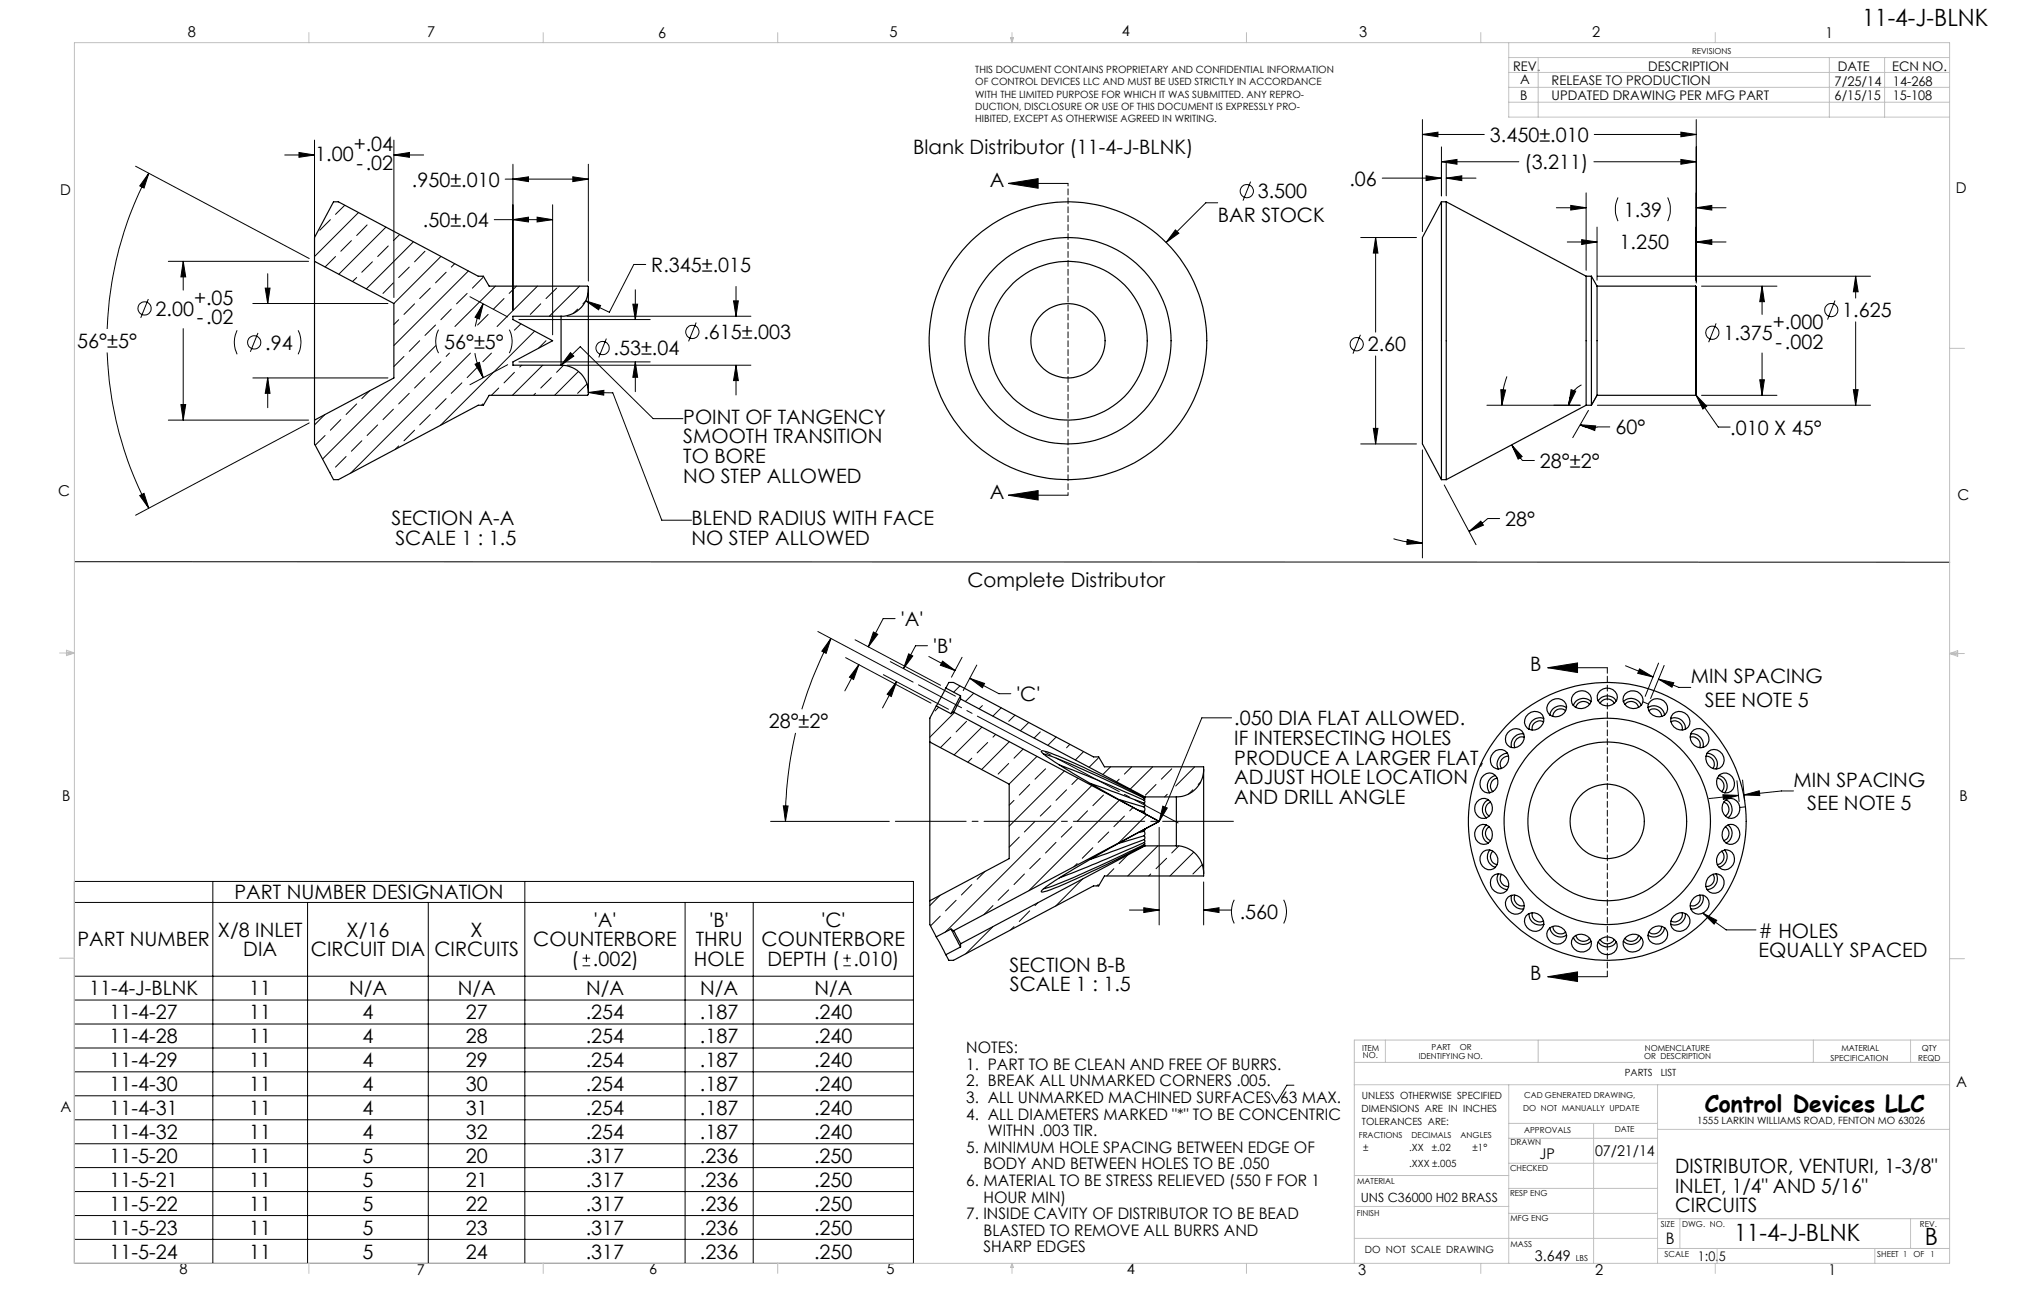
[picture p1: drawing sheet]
<svg xmlns="http://www.w3.org/2000/svg" width="432mm" height="279mm" viewBox="0 0 432 279" stroke-linecap="round" stroke-linejoin="round" font-family="sans-serif">
<g fill="none" stroke="#000" stroke-width=".21">
<path d="M28.9 35.5l37.1 19.6M31.8 36.9l-1.1 3.2-.9-.4zM31.8 36.9a75.8 75.8 0 0 0-8.9 33.3M60.7 33.1h6.4M63.8 32.5l3.3 .6-3.3 .4zM67.1 29.9v24.6M84 33.1l3.3-.6v1zM84 29.9v33.6M84 33.1h6.4M107.8 38.2h17.7M109.4 38.2l3.3-.5v1zM109.4 35v31.2"/>
<path d="M122.2 37.7l3.3 .5-3.3 .5zM125.5 35v24.9M215.1 39.1l6.4-1v2zM215.1 39.1h12.7M266.8 38.7l-1.6 4.1M294.9 38h12.6M303.5 28.7l3.3-.5v1zM303.5 25.5v23.9M303.5 28.7h13.2M304.2 37.5l3.3 .5-3.3 .5zM307.5 34.5l3.3-.5v1zM307.5 31.3v10.5"/>
<path d="M307.5 34.5h16.5M308.5 38l3.4-.5v1zM308.5 34.8v7M308.5 38h6.4M340 34.5h21.9M340.1 28.7h21.8M358.6 28.2l3.3 .5-3.3 .5zM358.6 34l3.3 .5-3.3 .5zM361.9 25.5v34.9M35.9 55.7h29.9M39.1 55.7l.5 3.4h-1zM39.1 55.7v6.2"/>
<path d="M57.1 58.4v6.3M70.5 46.8l-2.3 2.3M71.6 54.7l-2.2 2.2M73.6 43.8l-2 1.9M75 51.3l-2.3 2.3M76.1 59.2l-.9 .8M76.5 45.3l-9.4 9.4M78.3 48l-2.2 2.2M79.4 55.8l-2.2 2.3M82.3 48.4l-10 10.1M82.8 52.5l-2.2 2.2M85.3 50l-1.4 1.3"/>
<path d="M87.3 57l-2.2 2.2M88.2 51.6l-10.1 10M90.7 53.6l-2.3 2.2M94.1 54.7l-10.1 10M95.2 58.1l-2.3 2.2M97 56.2l-.7 .8M99.9 57.8l-15.9 15.9M103 59.2l-2.2 2.3M105.4 46.8h12.5M109.4 46.8l3.3-.5v1zM114.6 46.3l3.3 .5-3.3 .5zM117.9 43.7v27.7"/>
<path d="M137.8 56.4h-2.6l-5.2 10.2-5-2.4M250.8 49l.7 .7-2.7 2zM259.8 43.3h-2.6l-8.4 8.4M290.3 50.7h11.9M293.5 50.7l.5 3.3h-1zM293.5 50.7v20.1M332 44.3h6.4M334.4 51.6h6.3M335.1 43.8l3.3 .5-3.3 .5zM337.4 51.1l3.3 .5-3.3 .5zM338.4 41.1v16.5M340.7 48.4v11.4"/>
<path d="M340.8 58.9h58.3M345.2 42.1a5.9 5.9 0 0 0 0 5.1M355.8 42.1a5.9 5.9 0 0 1 0 5.1M361.9 44.3l3.3-.5v1zM361.9 51.6l3.3-.5v1zM361.9 44.3h6.3M361.9 51.6h6.3M395.9 58.9l.5 3.3h-1zM395.9 58.9v4.7M22.9 75.2a75.8 75.8 0 0 0 8.9 33.2M31.6 63.8l-1.6 4M39.1 70.1v19.5"/>
<path d="M50.6 70.4a5.7 5.7 0 0 0 0 5.2M53.9 64.7h28.9M55 71l-1.6 4M56.6 61.5h1l-.5 3.2zM63.6 70.4a5.7 5.7 0 0 1 0 5.2M83.9 60.3l-2.2 2.3M85.1 68.2l-1.1 1M86.2 76l-2.2 2.2M88.4 64.8l-2.2 2.3M89.5 72.7l-2.2 2.2M91.8 61.5l-2.3 2.2M92.9 69.3l-2.2 2.2"/>
<path d="M93 73.7l-24.2 24.2M93.6 70.3a5.5 5.5 0 0 0 0 5M94.1 77.2l-2.3 2.2M95.9 75.3l-.7 .7M96.3 65.9l-2.2 2.3M99.7 62.6l-2.3 2.2M100.3 63.3l8 4.3M100.4 75.3l-25.6 25.6M101.3 75.3a16.2 16.2 0 0 0 1.8 5.2M101.4 77.7l.9-.4 .8 3.2zM101.9 78.3l-2.2 2.2M103.1 64.8l-.8 3.3-.9-.4z"/>
<path d="M103.1 64.8a17.9 17.9 0 0 0-1.7 4.8M104.1 67.1l-2.2 2.2M104.8 75.3l-1.8 1.9M105.7 61l-8.7 8.6M107.5 63.7l-2.2 2.2M108.3 77.8l-8 4.3M108.7 70.3a5.5 5.5 0 0 1 0 5M109.7 79.4l-2.2 2.3M110.2 61l-1.6 1.6M110.7 68.2h28M110.7 77.2h28M111.1 69.1l-1.4 1.3"/>
<path d="M111.3 77.9l-.4 .4M114.1 70.6l-20.2 20.1M114.7 61l-8.7 8.6M115.4 64.8l-2.3 2.3M115.8 77.9l-6.5 6.4M116.5 72.7l-1.6 1.6M118.7 61.5l-2.2 2.2M119.7 77.9l4.1-4 15.5 15.4h6.4M120.2 77.9l-1.5 1.5M121 67.5h39.2M121 77.9h39.2M121.7 75.2l.7 .8-2.7 1.9z"/>
<path d="M123.2 65.9l-.9 1M123.4 79.2l-5.1 5.1M123.6 61l-6.4 6.5M124.9 64.3l-.5 .5M125 64.2l3.1 1-.4 .9zM129.4 72.2l-1.7 4M135 64.9h1l-.5 3.3zM135.5 77.2l.5 3.3h-1zM135.5 61.8v6.4M135.5 77.2v6.3M148.5 68.8l-1.6 4M156.5 64.2h1l-.5 3.3z"/>
<path d="M157 77.9l.5 3.3h-1zM157 61.1v6.4M157 77.9v6.3M290.2 71.4l-1.6 4M293.5 75.9v18.8M363 61h16.1M366.1 69l-1.6 4M375.9 61l.5 3.3h-1zM375.9 61v6.1M375.9 75.3v9M391.5 64.1l-1.6 4.1M395.9 68.7v17.7"/>
<path d="M35.9 89.6h29.9M38.6 86.3h1l-.5 3.3zM53.9 80.6h28.9M57.1 80.6l.5 3.3h-1zM57.1 80.6v6.4M66 90.2l-37.1 19.7M69.3 88.4l-2.2 2.2M69.4 92.9l-2.2 2.1M72.7 89.5l-2.2 2.3M73.8 97.4l-2.2 2.2M76.1 86.1l-2.3 2.3M77.2 94l-2.2 2.2"/>
<path d="M78.9 83.3l-1.7 1.7M80.6 90.6l-2.3 2.3M83.9 87.3l-2.2 2.2M85.1 95.1l-.8 .7M87.3 83.9l-2.2 2.2M88.4 91.8l-2.2 2.2M90.7 80.5l-2.3 2.3M91.8 88.4l-2.3 2.2M95.2 85l-2.3 2.3M98.5 81.7l-2.2 2.2M103 86.1l-.3 .3M106.4 82.8l-1.6 1.5"/>
<path d="M114.2 83.9l-.4 .4M117.6 80.5l-2.2 2.3M125.2 81.9l-2 2M125.5 83.7l3.3-.4v1zM125.5 83.7l5.2 .1 10.5 27.1h6.3M290.3 94.7h11.9M293 91.4h1l-.5 3.3zM303.5 96v23M317.2 86.4h19.9M320.2 83.1l1 .1-.8 3.2zM321.5 80.3a18.4 18.4 0 0 0-1.1 6.1M322.5 94.9l2.2 2.5-.8 .5z"/>
<path d="M322.5 94.9l1.4 2.1 .9 1.2h2.5M335.2 83.1l1 .3-1.5 3zM337.1 90.6l3.3 .2-.2 1zM337.1 90.6a4.6 4.6 0 0 0 3.8 .5h2.5M337.4 82.1a4.8 4.8 0 0 0-2.7 4.3M338.9 87.5l-3.4 5.8M340.7 84.3l-1.2 2.1M340.8 86.4h58.3M361.8 84.2l2.3 2.4-.8 .6zM361.8 84.2l4.8 6.9h2.5M363 84.3h16.1M375.4 81h1l-.5 3.3z"/>
<path d="M395.4 83.1h1l-.5 3.3zM15.9 119.8l400.1 .1M29.8 105.7l.9-.5 1.1 3.2zM70.5 100.8h-.1M215.1 105.6l6.4-1v2zM215.1 105.6h12.7M297.3 114.9a21.1 21.1 0 0 0 6.2 .9M300.2 115.1l3.3 .7-3.4 .3zM308.1 103.4l6.8 12.8M313.4 113.3l2.5-2.1 .6 .8zM319.9 110.6h-2.5l-1.9 1.5-2.1 1.2M174.5 134.7l20.3 10.8"/>
<path d="M177.3 136.2l-1.1 3.1-.9-.4zM177.3 136.2a84.9 84.9 0 0 0-6.2 15.1M182.4 136.5l18.3 9.7M186.3 134.8l1 .5-2.1 2.7zM191 131.9h-2.6l-3.2 6.1M193.9 139.5l.8 .4-1.9 2.7zM197.9 137.7h-2.6l-2.5 4.9M169.7 156.3a82.4 82.4 0 0 0-2.1 18.9M180.4 140.3l18.2 9.7M183.2 141.7l-1.1 3.2-.9-.5zM183.2 141.7l-3 5.7M188.5 143.9l13.9 7.4"/>
<path d="M189.9 141.1l13.9 7.4M191.3 145.4l-1.2 3.2-.8-.5zM191.3 145.4l-3 5.6M198.2 140l5.6 3M200.3 150.8l-.8 .8M201.1 141l2.7 2-3.2-1.1zM202.8 157.2l-2.2 2.3M203.6 152l-5.2 5.2M204.8 146.3l-1.4 1.3M205.2 140.2l-2.2 4.2M206.2 153.8l-2.2 2.3M206.9 144.7l3.1 1.1-.4 .9z"/>
<path d="M206.9 144.7l6.2 3.3h2.6M207.8 147.8l-1.8 1.8M208.4 141.9l-2.9 5.4M209.5 155.1l-5.9 5.9M209.6 150.5l-.7 .7M210.7 158.4l-2.2 2.2M212.4 156.6l-.6 .6M213.6 151l-1.8 1.8M215.3 158.2l-5.9 5.9M216.5 152.5l-1.3 1.3M218.3 159.8l-2 1.9M219.5 154.1l-1.8 1.8"/>
<path d="M221.9 156.1l-1.3 1.3M225.3 157.2l-1.7 1.8M228.2 158.8l-.7 .7M262.7 153.1h-6.3l-9.1 22.1M330.2 142.4l6.3-1v2zM330.2 142.4h12.7M346.8 142l5.9 2.4M349.8 142.7l2.9 1.7-3.3-.8zM350.5 149.7l1.2 .5M353.8 141.4l-2.8 7.1M353.8 144.9l4.4 1.7h2.5M353.8 144.9l3.3 .7-.4 1z"/>
<path d="M355 141.9l-2.9 7.1M164.4 175.2h25.3M167.1 171.9h1l-.5 3.3zM207.3 161.7l-.8 .9M215.2 162.8l-2.3 2.3M216.3 170.7l-1 1M217.5 178.5l-2.2 2.2M219.7 167.3l-2.2 2.3M220.8 175.2l-2.3 2.2M221.2 161.3l-5.9 6M223.1 164l-2.3 2.2M224.2 171.8l-2.3 2.3"/>
<path d="M225.3 179.7l-2.2 2.2M227.1 164.4l-11.8 11.8M227.5 168.5l-2.2 2.2M228.7 176.3l-2.3 2.2M230 166l-1.3 1.3M231.2 160.3l-1.8 1.8M232 172.9l-2.2 2.3M232.9 167.5l-31.2 31.3M234.3 161.7l-2 2M235.4 169.6l-2.2 2.2M236.5 177.4l-2.2 2.3M236.9 163.5l-1.6 1.7"/>
<path d="M238.8 166.2l-.6 .6M238.8 170.7l-19.3 19.3M239.9 174.1l-2.3 2.2M241.4 163.5l-1.5 1.6M241.7 172.2l-.7 .7M244.7 173.8l-6 6M245.9 163.5l-4.8 4.8M246.6 167.3l-2.2 2.3M247.3 176.5v20.8M248.1 171.9l.9 .4-1.7 2.9zM249 169.4l-.5 .6M250 164l-2.2 2.2"/>
<path d="M254.5 168.5l-.9 .9M254.9 163.5l-4.1 4.1M256.2 166.8l-.6 .5M367.6 169.5l3.3 .2-3.2 .8zM370.6 166.5l.4 4.5M370.9 169.7l-6.3 .6M371.8 166.4l.4 4.4M372.1 169.5l3.2-.8 .1 1zM372.4 172.1l-1.2 .1M382.6 168.7h-2.5l-8 .8M15.9 188h179v81.5h-179zM15.9 192.5h179"/>
<path d="M45.4 188v81.5M65.6 192.5v77M91.4 192.5v77M112 188v81.5M146.2 192.5v77M160.7 192.5v77M200.6 191l-2.2 2.1M200.6 195.4l-2.1 2.1M204 192l-2.3 2.3M207.3 188.7l-2.2 2.2M210.1 185.8l-1.6 1.7M211.8 197.6l-5.8 5.8"/>
<path d="M211.8 193.1l-1.9 2M215.2 189.8l-2.3 2.2M216.3 197.6l-.7 .7M218.5 186.4l-2.2 2.3M219.7 194.3l-2.2 2.2M221.4 192.5l-.6 .6M221.9 183.1l-2.2 2.2M229.8 184.2l-.7 .7M231 187.4l-5.8 5.9M233.2 180.8l-2.3 2.3M234.3 188.7l-.3 .2M237.6 185.3l-1.5 1.5"/>
<path d="M240.6 182.4l-1.8 1.8M240.9 194.1h6.4M244 193.6l3.3 .5-3.3 .5zM245.5 186.4l-.4 .4M247 180.4l-6.4 6.4M248.9 183.1l-2.3 2.2M251.5 180.4l-1.5 1.5M254.7 181.8l-5.1 5M256.5 184.4l-2 2M256.8 194.1l3.3-.5v1zM256.8 188.1v9.2M256.8 194.1h5.9"/>
<path d="M263.3 191.9a5.6 5.6 0 0 0 0 5.1M273.9 191.9a5.6 5.6 0 0 1 0 5.1M363.3 194.8l5 3.5h6.3M363.3 194.8l3 1.5-.6 .8zM15.9 208.2h179M15.9 213.3h179M15.9 218.4h179M124.3 206h1.6M124.3 204.4h1.6M125.1 203.6v1.6M179.9 206h1.6M179.9 204.4h1.6"/>
<path d="M180.7 203.6v1.6M330.2 208.3l6.3-1v2zM330.2 208.3h12.7M15.9 223.5h179M15.9 228.6h179M15.9 233.7h179M15.9 238.8h179M276 231.5h-1.5l-2.2 3.8-1.1-1.9M15.9 243.9h179M15.9 249h179M15.9 254.1h179M15.9 259.3h179"/>
<path d="M15.9 264.3h179"/>
<circle cx="266" cy="40.8" r="1.41"/>
<circle cx="30.8" cy="65.8" r="1.41"/>
<circle cx="54.2" cy="73" r="1.4"/>
<circle cx="128.6" cy="74.2" r="1.41"/>
<circle cx="147.7" cy="70.8" r="1.42"/>
<circle cx="289.4" cy="73.4" r="1.42"/>
<circle cx="365.3" cy="71" r="1.41"/>
<circle cx="390.7" cy="66.1" r="1.42"/>
</g>
<path d="M227.9 39.1v66.5" fill="none" stroke="#000" stroke-width=".21" stroke-dasharray="1.3 .6" stroke-dashoffset=".7"/>
<path d="M342.9 142.4v65.9" fill="none" stroke="#000" stroke-width=".21" stroke-dasharray="1.3 .6" stroke-dashoffset=".1"/>
<path d="M195.9 146.1l55.4 29.4" fill="none" stroke="#000" stroke-width=".21" stroke-dasharray="15.2 1.3 1.3 1.3" stroke-dashoffset="4.8"/>
<path d="M191 175.2h72.1" fill="none" stroke="#000" stroke-width=".21" stroke-dasharray="15.2 1.3 1.3 1.3" stroke-dashoffset=".1"/>
<g fill="none" stroke="#c0c0c0" stroke-width=".21">
<path d="M15.9 9.1h400v260.4h-400zM65.9 6.9v2.2M115.9 6.9v2.2M165.9 6.9v2.2M215.6 8h.6l-.3 1.1zM215.7 8l.2 1.1M215.9 6.9v2.2M216 8l-.1 1.1M265.9 6.9v2.2M315.9 6.9v2.2M321.9 9.1v15.9h94M321.9 15.5h94"/>
<path d="M321.9 18.6h94M321.9 12.3h94M328.2 12.3v12.7M365.9 6.9v2.2M390.3 12.3v12.7M402.1 12.3v12.7M321.9 21.8h94M415.9 74.3h3.2M12.7 139.3h3.2M14.2 139.1l1.7 .2M14.2 138.7l1.7 .6-1.7 .5zM15.9 139.3l-1.7 .3"/>
<path d="M415.9 139.4h3.2M415.9 139.4l1.8-.6v1.2zM415.9 139.4l1.8 .3M417.7 139.2l-1.8 .2M12.7 204.4h3.2M415.9 204.5h3.2M288.9 231.4h127M288.9 226.6h127M295.6 221.8v4.8M321.9 231.4v38.1M321.9 239.6h31.7M328.2 221.8v4.8"/>
<path d="M340 239.6v29.9M353.6 231.4v38.1M386.9 221.8v4.8M407.6 221.8v4.8M415.9 221.8h-127v47.7M288.9 257.3h33M288.9 250.7h33M321.9 258.8h31.7M321.9 253.5h31.7M321.9 248.1h31.7M321.9 242.8h31.7M353.6 259.9h62.3"/>
<path d="M353.6 240.9h62.3M358.4 259.9v6.4M407.6 259.9v6.4M65.9 269.5v2.1M115.9 269.5v2.1M165.9 269.5v2.1M215.9 269.5v2.1M215.9 269.5l.3 .8h-.6zM265.9 269.5v2.1M288.9 264.1h64.7M315.9 269.5v2.1M353.6 266.3h62.3"/>
<path d="M365.9 269.5v2.1M366.3 266.3v3.2M400 266.3v3.2"/>
</g>
<g fill="#000">
<path d="M215.1 39.1l6.4-1v2zM215.1 105.6l6.4-1v2zM330.2 142.4l6.3-1v2zM330.2 208.3l6.3-1v2z"/>
<path d="M250.8 49l-2 2.7 2.7-2zM303.5 28.7l3.3-.5v1zM358.6 28.2l3.3 .5-3.3 .5zM308.5 38l3.4-.5v1zM304.2 37.5l3.3 .5-3.3 .5zM293.5 50.7l.5 3.3h-1zM293 91.4h1l-.5 3.3zM300.2 115.1l3.3 .7-3.4 .3zM313.4 113.3l2.5-2.1 .6 .8zM320.2 83.1l1 .1-.8 3.2zM322.5 94.9l2.2 2.5-.8 .5zM375.9 61l.5 3.3h-1zM375.4 81h1l-.5 3.3zM395.9 58.9l.5 3.3h-1zM395.4 83.1h1l-.5 3.3zM335.1 43.8l3.3 .5-3.3 .5zM361.9 44.3l3.3-.5v1zM361.9 51.6l3.3-.5v1zM337.4 51.1l3.3 .5-3.3 .5zM358.6 34l3.3 .5-3.3 .5zM307.5 34.5l3.3-.5v1zM361.8 84.2l2.3 2.4-.8 .6zM63.8 32.5l3.3 .6-3.3 .4zM84 33.1l3.3-.6v1zM31.8 36.9l-1.1 3.2-.9-.4zM29.8 105.7l.9-.5 1.1 3.2zM39.1 55.7l.5 3.4h-1zM38.6 86.3h1l-.5 3.3zM135 64.9h1l-.5 3.3zM135.5 77.2l.5 3.3h-1zM156.5 64.2h1l-.5 3.3zM157 77.9l.5 3.3h-1zM109.4 38.2l3.3-.5v1zM122.2 37.7l3.3 .5-3.3 .5zM103.1 64.8l-.8 3.3-.9-.4zM101.4 77.7l.9-.4 .8 3.2zM56.6 61.5h1l-.5 3.2zM57.1 80.6l.5 3.3h-1zM114.6 46.3l3.3 .5-3.3 .5zM109.4 46.8l3.3-.5v1zM177.3 136.2l-1.1 3.1-.9-.4zM167.1 171.9h1l-.5 3.3zM183.2 141.7l-1.1 3.2-.9-.5zM186.3 134.8l1 .5-2.1 2.7zM191.3 145.4l-1.2 3.2-.8-.5zM193.9 139.5l.8 .4-1.9 2.7zM206.9 144.7l3.1 1.1-.4 .9zM201.1 141l2.7 2-3.2-1.1zM256.8 194.1l3.3-.5v1zM244 193.6l3.3 .5-3.3 .5z"/>
<path d="M335.2 83.1l1 .3-1.5 3zM337.1 90.6l3.3 .2-.2 1zM349.8 142.7l2.9 1.7-3.3-.8zM353.8 144.9l3.3 .7-.4 1zM372.1 169.5l3.2-.8 .1 1zM367.6 169.5l3.3 .2-3.2 .8z"/>
<path d="M363.3 194.8l3 1.5-.6 .8zM121.7 75.2l.7 .8-2.7 1.9zM125.5 83.7l3.3-.4v1zM125 64.2l3.1 1-.4 .9zM248.1 171.9l.9 .4-1.7 2.9z"/>
</g>
<g fill="none" stroke="#000" stroke-width=".25">
<path d="M67.1 55.7v33.9M67.1 55.7v-5l4.1-7.7h1l29.8 15.9h1.1l1.3 2.1h20.9l.2 .2v.4M67.1 55.7l16.9 9v15.9l-16.9 9M307.5 43v59.3M307.5 43l-4 7.7v44l4 7.6M307.5 43h1M308.5 43v59.3M308.5 43l29.9 15.9M338.4 58.9v27.5M338.4 58.9h1.1M339.5 58.9v27.5M339.5 58.9l1.2 2.1"/>
<path d="M119.7 77.9a5.8 5.8 0 0 1 5.8 5.8M119.7 67.5v10.4M119.7 67.5h-10.3v.7l8.5 4.5-8.5 4.5v.7h10.3M125.5 61.6a5.8 5.8 0 0 1-5.8 5.9M125.5 61.6v22.1M340.7 61v23.3M340.7 61h21M361.7 61v23.3M361.7 61l.2 .2v22.9l-.2 .2M125.5 83.7v.4l-.2 .2h-20.9l-1.3 2.1h-1.1l-29.8 15.9h-1l-4.1-7.6v-5.1M338.4 86.4l-29.9 15.9M338.4 86.4h1.1"/>
<path d="M340.7 84.3l-1.2 2.1M340.7 84.3h21M307.5 102.3h1M198.4 158.3v33.8M198.4 158.3l16.9 9v15.8l-16.9 9M199.7 150.6l3.2 1.6M199.7 150.6l-1.3 2.6v5.1M201.8 146.8l-2.1 3.8M201.8 146.8l3.1 1.6M201.8 146.8l.6-1.2h1l29.9 15.8h1.1l1.2 2.1h21.2v.6M203.4 151.9l43.9 23.3M203.4 151.9l-.5 .3"/>
<path d="M204.9 148.4l-2 3.8M204.9 149.1l-1.5 2.8M204.9 149.1l39.4 20.9M204.9 148.4v.7M321.6 156.3a1.94 1.94 0 0 1 3.1-.4 1.94 1.94 0 0 1-.4 3 1.88 1.88 0 0 1-2.6 .1 1.88 1.88 0 0 1-.1-2.7zM325.1 156.6a2.26 2.26 0 0 0-2.6 2.8M325.2 157.2a1.66 1.66 0 0 0-1.7 .5 1.66 1.66 0 0 0-.3 1.8M326 152.3a1.95 1.95 0 0 1 3.1 .2 1.95 1.95 0 0 1-.9 2.9 1.89 1.89 0 0 1-2.7-.5 1.89 1.89 0 0 1 .5-2.6zM329.3 154a1.66 1.66 0 0 0-1.7 .1 1.66 1.66 0 0 0-.7 1.6M329.4 153.2a2.31 2.31 0 0 0-3.2 2.3M330.6 149.7a1.96 1.96 0 0 1 2.7-.4 1.96 1.96 0 0 1 .5 2.7 2.14 2.14 0 0 1-3.7-.4l-.1-.6zM334 151.6a1.64 1.64 0 0 0-1.7-.3 1.64 1.64 0 0 0-1 1.5"/>
<path d="M334.2 150.9a2.3 2.3 0 0 0-3.5 1.6M335.6 148.2a2.1 2.1 0 0 1 2.5-.8 2.1 2.1 0 0 1 1.4 2.1 2.18 2.18 0 0 1-2.2 1.6 2.18 2.18 0 0 1-2.1-1.7l.1-.6zM339.1 150.2a1.66 1.66 0 0 0-1.6-.6 1.66 1.66 0 0 0-1.3 1.3M339.4 149.6a2.28 2.28 0 0 0-3.7 .9M341 149.5a2.24 2.24 0 0 1 3.8 0M341.4 150a1.68 1.68 0 0 1 1.5-.9 1.68 1.68 0 0 1 1.5 .9M341.4 147.3a2.11 2.11 0 0 1 2.5-.3 2.11 2.11 0 0 1 1 2.3 2.19 2.19 0 0 1-2.4 1.2 2.19 2.19 0 0 1-1.8-2.1l.3-.6zM346.3 149.6a2.32 2.32 0 0 1 3.8 .9M346.7 150.2a1.63 1.63 0 0 1 1.6-.6 1.63 1.63 0 0 1 1.3 1.3M346.7 148a2.14 2.14 0 0 1 2.8-.4 2.14 2.14 0 0 1 .7 2.7 2.2 2.2 0 0 1-2.6 .7 2.2 2.2 0 0 1-1.2-2.4zM351.6 150.9a2.3 2.3 0 0 1 3.5 1.6M351.8 151.6a1.67 1.67 0 0 1 1.7-.3 1.67 1.67 0 0 1 1 1.5"/>
<path d="M352.3 149.4a2.13 2.13 0 0 1 2.8 .2 2.13 2.13 0 0 1 .1 2.8 2.19 2.19 0 0 1-2.7 .1 2.19 2.19 0 0 1-.7-2.6zM356.4 153.2a2.29 2.29 0 0 1 3.2 2.3M356.5 154a1.64 1.64 0 0 1 1.7 .1 1.64 1.64 0 0 1 .7 1.6M356.9 152.3a2.19 2.19 0 0 1 2.8 0 2.19 2.19 0 0 1 .5 2.7 2.16 2.16 0 0 1-2.9 .2 2.16 2.16 0 0 1-.4-2.9zM360.6 157.2a1.65 1.65 0 0 1 1.7 .5 1.65 1.65 0 0 1 .3 1.8M360.7 156.6a2.31 2.31 0 0 1 2.6 2.8M360.9 156.1a2.13 2.13 0 0 1 3 0 2.13 2.13 0 0 1 .1 3 2.19 2.19 0 0 1-2.7-.3 2.19 2.19 0 0 1-.4-2.7zM222.6 160.8a112.3 112.3 0 0 1 15.7 6.6l5.8 2.9M226 163.2l8 3.1 10.1 4.4M232.6 167.1l11.5 4.2M238.7 170.5l5.4 1.6M242.9 172.8l1.2 .3"/>
<path d="M244.1 179.7l.2 .2-.2 .2M244.1 179.1a.37 .37 0 0 1 0 .6M244.1 178.3a.55 .55 0 0 1 0 .8M244.1 177.3a.73 .73 0 0 1 0 1M244.1 173.1l.2 .5M244.1 172.1a.73 .73 0 0 1 0 1M244.1 171.3a.55 .55 0 0 1 0 .8M244.1 170.7l.2 .3-.2 .3M244.1 170.3l.2 .1-.2 .3M244.1 170l.2 .1-.2 .2M244.1 170l-4.7-2.4a133 133 0 0 0-16.7-7.4h-.6a5.3 5.3 0 0 0 2.4 1.9l8.1 5 14.7 8.1M244.1 178.3l-5.4 1.5"/>
<path d="M244.1 179.1l-11.5 4.2M244.1 179.7l-10.1 4.4-8 3.1M244.1 177.3l-1.2 .3M244.2 176.8l-.1 .5M244.3 170h-.2M244.3 170h6.7M247.3 175.2l-13.7 7.5a70.8 70.8 0 0 0-11.4 7.3v.3a34.6 34.6 0 0 0 8-3.2l13.9-6.7M247.3 175.2l-43.9 23.3M251 170v10.4M256.8 164.1a5.8 5.8 0 0 1-5.8 5.9M256.8 164.1v22.1M315.1 171.1a1.91 1.91 0 0 1 2.4-.5 1.91 1.91 0 0 1 .8 2.3 1.89 1.89 0 0 1-2.1 1.6 1.89 1.89 0 0 1-1.6-2.1l.1-.7z"/>
<path d="M315.2 176.4a1.98 1.98 0 0 1 2.5-.1 1.98 1.98 0 0 1 .6 2.5 1.86 1.86 0 0 1-2 1.3 1.86 1.86 0 0 1-1.7-1.8v-.7zM316.5 165.4a1.89 1.89 0 0 1 2.5 0 1.89 1.89 0 0 1 .3 2.5 1.88 1.88 0 0 1-2.4 1.1 1.88 1.88 0 0 1-1.1-2.4l.3-.7zM317.1 176a2.29 2.29 0 0 0 .4 3.8M317.5 170.6a2.29 2.29 0 0 0-.4 3.8M317.7 176.4a1.66 1.66 0 0 0-.8 1.5 1.66 1.66 0 0 0 1.1 1.4M318 171.1a1.66 1.66 0 0 0-1.1 1.3 1.66 1.66 0 0 0 .8 1.6M318.6 160.5a1.9 1.9 0 0 1 2.8-.2 1.9 1.9 0 0 1 0 2.8 1.88 1.88 0 0 1-2.6 .6 1.88 1.88 0 0 1-.6-2.6zM319.1 165.4a2.25 2.25 0 0 0-1.2 3.7M319.4 166a1.69 1.69 0 0 0-.9 2.8M321.6 160.7a2.33 2.33 0 0 0-1.9 3.3M321.8 161.3a1.65 1.65 0 0 0-1.5 .8 1.65 1.65 0 0 0 0 1.8M364 161.3a1.65 1.65 0 0 1 1.5 .8 1.65 1.65 0 0 1-.1 1.8"/>
<path d="M364.2 160.7a2.29 2.29 0 0 1 1.9 3.3M364.5 160.3a2.14 2.14 0 0 1 2.9 .5 2.14 2.14 0 0 1-.5 3 2.21 2.21 0 0 1-2.6-.8 2.21 2.21 0 0 1 .2-2.7zM366.4 166a1.68 1.68 0 0 1 1.3 1.1 1.68 1.68 0 0 1-.4 1.7M366.7 165.4a2.28 2.28 0 0 1 1.2 3.7M366.8 165.3a2.11 2.11 0 0 1 2.7 .3 2.11 2.11 0 0 1 .2 2.7 2 2 0 0 1-2.4 .6 2 2 0 0 1-1.1-2.4l.2-.6zM367.8 171.1a1.66 1.66 0 0 1 1.1 1.3 1.66 1.66 0 0 1-.8 1.6M367.8 171a1.94 1.94 0 0 1 2.4-.5 1.94 1.94 0 0 1 1 2.3 1.87 1.87 0 0 1-1.8 1.8 1.87 1.87 0 0 1-1.9-1.6v-1.4zM368.1 176.4a1.66 1.66 0 0 1 .8 1.5 1.66 1.66 0 0 1-1.1 1.4M368.2 176.2a1.94 1.94 0 0 1 2.4 .1 1.94 1.94 0 0 1 .5 2.4 1.91 1.91 0 0 1-2.5 1.3 1.91 1.91 0 0 1-1.1-2.6l.2-.6zM368.3 170.6a2.28 2.28 0 0 1 .4 3.8M368.7 176a2.29 2.29 0 0 1-.5 3.8M198.4 192.1v5.1l1.3 2.6"/>
<path d="M199.7 199.8l2.1 3.8M202.9 198.2l2 3.8M202.9 198.2l-3.2 1.6M202.9 198.2l.5 .3M203.4 198.5l1.5 2.8M244.1 180.4h.2M244.1 180.1l.2 .2-.2 .1M244.1 180.1l-8 3.9a98.3 98.3 0 0 1-13.5 5.5M244.3 180.4l-39.4 20.9M244.3 180.4h6.7M251 180.4a5.8 5.8 0 0 1 5.8 5.8M256.8 186.2v.6h-21.2l-1.2 2.1h-1.1l-29.9 15.9h-1l-.6-1.2"/>
<path d="M316.5 181.6a2.14 2.14 0 0 1 2.7 .6 2.14 2.14 0 0 1-.2 2.8 2.1 2.1 0 0 1-2.7-.2 2.1 2.1 0 0 1-.2-2.7zM317.9 181.3a2.27 2.27 0 0 0 1.2 3.7M318.4 187a2.13 2.13 0 0 1 2.8 0 2.13 2.13 0 0 1 .4 2.8 2.09 2.09 0 0 1-2.8 .4 2.09 2.09 0 0 1-.7-2.7zM318.5 181.5a1.68 1.68 0 0 0 .9 2.9M319.7 186.4a2.33 2.33 0 0 0 1.9 3.3M320.3 186.5a1.67 1.67 0 0 0 0 1.7 1.67 1.67 0 0 0 1.5 .9M321.8 191.3a2.15 2.15 0 0 1 2.9 .5 2.15 2.15 0 0 1-.3 2.9 2.18 2.18 0 0 1-2.7-.6 2.18 2.18 0 0 1 .1-2.8zM322.5 191a2.25 2.25 0 0 0 2.5 2.8M323.2 190.9a1.68 1.68 0 0 0 2 2.2M325.6 195.3a2.16 2.16 0 0 1 2.9-.1 2.16 2.16 0 0 1 .4 2.9 2.19 2.19 0 0 1-2.8 0 2.19 2.19 0 0 1-.5-2.8zM326.2 194.8a2.31 2.31 0 0 0 3.2 2.3M326.9 194.7a1.64 1.64 0 0 0 .6 1.6 1.64 1.64 0 0 0 1.8 .1"/>
<path d="M330.6 198a2.25 2.25 0 0 1 2.4-.2 2.25 2.25 0 0 1 1.2 2.1 2.13 2.13 0 0 1-2.7 1.3 2.13 2.13 0 0 1-1.3-2.7zM330.7 197.9a2.28 2.28 0 0 0 3.5 1.6M331.3 197.6a1.64 1.64 0 0 0 1 1.5 1.64 1.64 0 0 0 1.7-.3M335.7 199.9a2.24 2.24 0 0 0 3.7 .8M336 199.6a2.17 2.17 0 0 1 2.5-.1 2.17 2.17 0 0 1 .9 2.3 2.18 2.18 0 0 1-2.6 1.2 2.18 2.18 0 0 1-1.5-2.4zM336.2 199.5a1.66 1.66 0 0 0 1.3 1.2 1.66 1.66 0 0 0 1.6-.6M347 199.8a2.14 2.14 0 0 1 3.6 1.1 2.13 2.13 0 0 1-2.2 2.2 2.13 2.13 0 0 1-2.1-2.2l.2-.6zM349.6 199.5a1.63 1.63 0 0 1-1.3 1.2 1.63 1.63 0 0 1-1.6-.6M350.1 199.9a2.32 2.32 0 0 1-3.8 .8M352 198.4a1.99 1.99 0 0 1 2.6-.8 1.99 1.99 0 0 1 1 2.5 2.1 2.1 0 0 1-2.2 1.3 2.1 2.1 0 0 1-1.8-1.8l.1-.6zM354.5 197.6a1.67 1.67 0 0 1-1 1.4 1.67 1.67 0 0 1-1.7-.2M355.1 197.9a2.3 2.3 0 0 1-3.5 1.6"/>
<path d="M357 195.4a1.94 1.94 0 0 1 3-.3 1.94 1.94 0 0 1-.2 3 1.91 1.91 0 0 1-2.8 .1 1.91 1.91 0 0 1 0-2.8zM358.9 194.7a1.64 1.64 0 0 1-.7 1.6 1.64 1.64 0 0 1-1.7 .1M359.6 194.9a2.28 2.28 0 0 1-3.2 2.2M361.4 191.5a1.93 1.93 0 0 1 3 .2 1.93 1.93 0 0 1-.8 2.9 1.84 1.84 0 0 1-2.5-.1 1.84 1.84 0 0 1-.1-2.5zM362.6 190.9a1.65 1.65 0 0 1-.3 1.8 1.65 1.65 0 0 1-1.7 .4M363.3 191a2.27 2.27 0 0 1-2.6 2.8M364.4 187.3a1.88 1.88 0 0 1 2.6-.7 1.88 1.88 0 0 1 .6 2.6 1.94 1.94 0 0 1-2.9 1.1 1.94 1.94 0 0 1-.3-3zM365.4 186.5a1.65 1.65 0 0 1 .1 1.7 1.65 1.65 0 0 1-1.5 .9M366.1 186.4a2.29 2.29 0 0 1-1.9 3.3M366.8 181.9a1.87 1.87 0 0 1 2.4-.4 1.87 1.87 0 0 1 .8 2.3 1.94 1.94 0 0 1-1.5 1.6 1.94 1.94 0 0 1-2.1-.8 2.39 2.39 0 0 1 .4-2.7zM367.3 181.5a1.66 1.66 0 0 1 .4 1.8 1.66 1.66 0 0 1-1.3 1.1M367.9 181.3a2.31 2.31 0 0 1-1.2 3.7"/>
<path d="M204.9 202l-3.1 1.6M204.9 201.3v.7M341 200.9a2.25 2.25 0 0 0 3.8 0M341.2 200.5a2.1 2.1 0 0 1 2.7-.5 2.1 2.1 0 0 1 .9 2.6 2.19 2.19 0 0 1-2.4 1 2.19 2.19 0 0 1-1.7-2l.2-.6zM341.4 200.4a1.68 1.68 0 0 0 1.5 .9 1.68 1.68 0 0 0 1.5-.9"/>
<circle cx="227.8" cy="72.7" r="16.9"/>
<circle cx="227.8" cy="72.7" r="7.9"/>
<circle cx="227.8" cy="72.7" r="22"/>
<circle cx="227.8" cy="72.7" r="29.6"/>
<circle cx="342.9" cy="175.2" r="7.9"/>
<circle cx="342.9" cy="175.2" r="16.9"/>
<circle cx="342.9" cy="175.2" r="22"/>
<circle cx="342.9" cy="175.2" r="29.6"/>
</g>
<g font-size="5.1">
<text x="397.3" y="5.6">11-4-J-BLNK</text>
<text x="369.9" y="264.7">11-4-J-BLNK</text>
<text x="410.6" y="265.5">B</text>
</g>
<text font-size="4.9" x="363.7" y="237.1">Control Devices LLC</text>
<g font-size="4.2">
<text x="67.3" y="34.4">1.00</text>
<text x="75.5" y="32.1">+.04</text>
<text x="194.8" y="32.9">Blank Distributor (11-4-J-BLNK)</text>
<text x="317.9" y="30.3">3.450±.010</text>
<text x="76.1" y="36.2">-.02</text>
<text x="87.9" y="39.8">.950±.010</text>
<text x="211.2" y="39.8">A</text>
<text x="287.9" y="39.6">.06</text>
<text x="325.2" y="36.1">(3.211)</text>
<text x="259.8" y="47.4">BAR STOCK</text>
<text x="268.3" y="42.3">3.500</text>
<text x="346.4" y="46.2">1.39</text>
<text x="90.2" y="48.4">.50±.04</text>
<text x="345.5" y="53.2">1.250</text>
<text x="139" y="58">R.345±.015</text>
<text x="41.4" y="65">+.05</text>
<text x="33.2" y="67.3">2.00</text>
<text x="42" y="69.2">-.02</text>
<text x="378.2" y="70.2">+.000</text>
<text x="393" y="67.7">1.625</text>
<text x="16.5" y="74.3">56°±5°</text>
<text x="56.6" y="74.6">.94</text>
<text x="94.8" y="74.4">56°±5°</text>
<text x="130.9" y="75.8">.53±.04</text>
<text x="150.1" y="72.3">.615±.003</text>
<text x="291.8" y="74.9">2.60</text>
<text x="367.7" y="72.5">1.375</text>
<text x="378.8" y="74.3">-.002</text>
<text x="145.8" y="90.4">POINT OF TANGENCY</text>
<text x="145.8" y="94.6">SMOOTH TRANSITION</text>
<text x="344.6" y="92.6">60°</text>
<text x="369.1" y="92.7">.010 X 45°</text>
<text x="145.8" y="98.7">TO BORE</text>
<text x="328.5" y="99.8">28°±2°</text>
<text x="145.8" y="102.9">NO STEP ALLOWED</text>
<text x="211.2" y="106.3">A</text>
<text x="83.6" y="112.1">SECTION A-A</text>
<text x="147.5" y="112.1">BLEND RADIUS WITH FACE</text>
<text x="321.1" y="112.2">28°</text>
<text x="84.4" y="116.2">SCALE 1 : 1.5</text>
<text x="147.5" y="116.2">NO STEP ALLOWED</text>
<text x="206.4" y="125.2">Complete Distributor</text>
<text x="192.2" y="133.5">'A'</text>
<text x="199.1" y="139.3">'B'</text>
<text x="326.5" y="143.1">B</text>
<text x="216.8" y="149.5">'C'</text>
<text x="360.7" y="145.7">MIN SPACING</text>
<text x="164" y="155.4">28°±2°</text>
<text x="263.3" y="154.7">.050 DIA FLAT ALLOWED.</text>
<text x="363.7" y="150.7">SEE NOTE 5</text>
<text x="263.3" y="158.9">IF INTERSECTING HOLES</text>
<text x="263.3" y="163.1">PRODUCE A LARGER FLAT,</text>
<text x="263.3" y="167.2">ADJUST HOLE LOCATION</text>
<text x="382.6" y="167.8">MIN SPACING</text>
<text x="263.3" y="171.4">AND DRILL ANGLE</text>
<text x="385.6" y="172.8">SEE NOTE 5</text>
<text x="50" y="191.8">PART NUMBER DESIGNATION</text>
<text x="126.7" y="197.7">'A'</text>
<text x="151.4" y="197.7">'B'</text>
<text x="175.2" y="197.7">'C'</text>
<text x="264.5" y="196">.560</text>
<text x="16.5" y="201.9">PART NUMBER</text>
<text x="46.5" y="199.8">X/8 INLET</text>
<text x="51.9" y="203.9">DIA</text>
<text x="66.3" y="203.9">CIRCUIT DIA</text>
<text x="74" y="199.8">X/16</text>
<text x="92.7" y="203.9">CIRCUITS</text>
<text x="100.4" y="199.8">X</text>
<text x="113.8" y="201.9">COUNTERBORE</text>
<text x="148.4" y="201.9">THRU</text>
<text x="162.5" y="201.9">COUNTERBORE</text>
<text x="375.2" y="200"># HOLES</text>
<text x="121.9" y="206">(</text>
<text x="126.5" y="206">.002)</text>
<text x="148" y="206">HOLE</text>
<text x="163.7" y="206">DEPTH (</text>
<text x="182.1" y="206">.010)</text>
<text x="215.4" y="207.2">SECTION B-B</text>
<text x="326.5" y="209">B</text>
<text x="375.2" y="204.1">EQUALLY SPACED</text>
<text x="19" y="212.3">11-4-J-BLNK</text>
<text x="53.2" y="212.3">11</text>
<text x="74.5" y="212.3">N/A</text>
<text x="97.6" y="212.3">N/A</text>
<text x="125" y="212.3">N/A</text>
<text x="149.4" y="212.3">N/A</text>
<text x="173.7" y="212.3">N/A</text>
<text x="215.5" y="211.4">SCALE 1 : 1.5</text>
<text x="23.4" y="217.4">11-4-27</text>
<text x="53.2" y="217.4">11</text>
<text x="77.3" y="217.4">4</text>
<text x="99.3" y="217.4">27</text>
<text x="125" y="217.4">.254</text>
<text x="149.3" y="217.4">.187</text>
<text x="173.7" y="217.4">.240</text>
<text x="23.4" y="227.6">11-4-29</text>
<text x="23.4" y="222.5">11-4-28</text>
<text x="53.2" y="227.6">11</text>
<text x="53.2" y="222.5">11</text>
<text x="77.3" y="227.6">4</text>
<text x="77.3" y="222.5">4</text>
<text x="99.3" y="227.6">29</text>
<text x="99.3" y="222.5">28</text>
<text x="125" y="227.6">.254</text>
<text x="125" y="222.5">.254</text>
<text x="149.3" y="227.6">.187</text>
<text x="149.3" y="222.5">.187</text>
<text x="173.7" y="227.6">.240</text>
<text x="173.7" y="222.5">.240</text>
<text x="23.4" y="232.7">11-4-30</text>
<text x="53.2" y="232.7">11</text>
<text x="77.3" y="232.7">4</text>
<text x="99.3" y="232.7">30</text>
<text x="125" y="232.7">.254</text>
<text x="149.3" y="232.7">.187</text>
<text x="173.7" y="232.7">.240</text>
<text x="23.4" y="237.8">11-4-31</text>
<text x="53.2" y="237.8">11</text>
<text x="77.3" y="237.8">4</text>
<text x="99.3" y="237.8">31</text>
<text x="125" y="237.8">.254</text>
<text x="149.3" y="237.8">.187</text>
<text x="173.7" y="237.8">.240</text>
<text x="23.4" y="242.9">11-4-32</text>
<text x="53.2" y="242.9">11</text>
<text x="77.3" y="242.9">4</text>
<text x="99.3" y="242.9">32</text>
<text x="125" y="242.9">.254</text>
<text x="149.3" y="242.9">.187</text>
<text x="173.7" y="242.9">.240</text>
<text x="23.4" y="248">11-5-20</text>
<text x="53.2" y="248">11</text>
<text x="77.3" y="248">5</text>
<text x="99.3" y="248">20</text>
<text x="125" y="248">.317</text>
<text x="149.3" y="248">.236</text>
<text x="173.7" y="248">.250</text>
<text x="357.4" y="250.2">DISTRIBUTOR, VENTURI, 1-3/8&quot;</text>
<text x="23.4" y="253.1">11-5-21</text>
<text x="53.2" y="253.1">11</text>
<text x="77.3" y="253.1">5</text>
<text x="99.3" y="253.1">21</text>
<text x="125" y="253.1">.317</text>
<text x="149.3" y="253.1">.236</text>
<text x="173.7" y="253.1">.250</text>
<text x="357.4" y="254.4">INLET, 1/4&quot; AND 5/16&quot;</text>
<text x="23.4" y="263.3">11-5-23</text>
<text x="23.4" y="258.2">11-5-22</text>
<text x="53.2" y="263.3">11</text>
<text x="53.2" y="258.2">11</text>
<text x="77.3" y="263.3">5</text>
<text x="77.3" y="258.2">5</text>
<text x="99.3" y="263.3">23</text>
<text x="99.3" y="258.2">22</text>
<text x="125" y="263.3">.317</text>
<text x="125" y="258.2">.317</text>
<text x="149.3" y="263.3">.236</text>
<text x="149.3" y="258.2">.236</text>
<text x="173.7" y="263.3">.250</text>
<text x="173.7" y="258.2">.250</text>
<text x="357.4" y="258.6">CIRCUITS</text>
<text x="23.4" y="268.4">11-5-24</text>
<text x="53.2" y="268.4">11</text>
<text x="77.3" y="268.4">5</text>
<text x="99.3" y="268.4">24</text>
<text x="125" y="268.4">.317</text>
<text x="149.3" y="268.4">.236</text>
<text x="173.7" y="268.4">.250</text>
</g>
<g font-size="3.4">
<text x="206.1" y="224.6">NOTES:</text>
<text x="206.1" y="228.2">1. PART TO BE CLEAN AND FREE OF BURRS.</text>
<text x="206.1" y="231.7">2. BREAK ALL UNMARKED CORNERS .005.</text>
<text x="206.1" y="235.2">3. ALL UNMARKED MACHINED SURFACES 63 MAX.</text>
<text x="206.1" y="238.8">4. ALL DIAMETERS MARKED &quot;*&quot; TO BE CONCENTRIC</text>
<text x="206.1" y="245.9">5. MINIMUM HOLE SPACING BETWEEN EDGE OF</text>
<text x="210.7" y="242.3">WITHN .003 TIR.</text>
<text x="209.8" y="249.4">BODY AND BETWEEN HOLES TO BE .050</text>
<text x="206.1" y="252.9">6. MATERIAL TO BE STRESS RELIEVED (550 F FOR 1</text>
<text x="209.8" y="256.5">HOUR MIN)</text>
<text x="206.1" y="260">7. INSIDE CAVITY OF DISTRIBUTOR TO BE BEAD</text>
<text x="209.8" y="263.6">BLASTED TO REMOVE ALL BURRS AND</text>
<text x="209.8" y="267.1">SHARP EDGES</text>
<text x="355.4" y="265.2">B</text>
</g>
<g font-size="3.2">
<text x="40" y="7.9">8</text>
<text x="91.1" y="7.9">7</text>
<text x="140.4" y="8.1">6</text>
<text x="189.8" y="7.9">5</text>
<text x="239.3" y="7.6">4</text>
<text x="289.9" y="7.9">3</text>
<text x="339.7" y="7.9">2</text>
<text x="389.5" y="8.1">1</text>
<text x="12.8" y="41.6">D</text>
<text x="417.3" y="41.1">D</text>
<text x="12.4" y="105.7">C</text>
<text x="417.6" y="106.5">C</text>
<text x="13.3" y="170.9">B</text>
<text x="418.1" y="170.8">B</text>
<text x="417.3" y="231.9">A</text>
<text x="12.9" y="237.2">A</text>
<text x="38.3" y="271.8">8</text>
<text x="88.9" y="272">7</text>
<text x="138.5" y="271.8">6</text>
<text x="189.1" y="271.8">5</text>
<text x="240.4" y="271.8">4</text>
<text x="289.7" y="272">3</text>
<text x="340.3" y="272">2</text>
<text x="390.1" y="272">1</text>
</g>
<g font-size="3.1">
<text x="328.5" y="247.1">JP</text>
<text x="340.3" y="246.5">07/21/14</text>
<text x="327.5" y="269">3.649</text>
</g>
<g font-size="2.8">
<text x="322.8" y="15.1">REV.</text>
<text x="324.3" y="18">A</text>
<text x="351.6" y="15.2">DESCRIPTION</text>
<text x="392.1" y="15.2">DATE</text>
<text x="403.7" y="15.2">ECN NO.</text>
<text x="324.3" y="21.3">B</text>
<text x="331" y="18.2">RELEASE TO PRODUCTION</text>
<text x="331" y="21.3">UPDATED DRAWING PER MFG PART</text>
<text x="391.4" y="18.4">7/25/14</text>
<text x="391.4" y="21.3">6/15/15</text>
<text x="403.8" y="18.4">14-268</text>
<text x="403.8" y="21.3">15-108</text>
<text x="362.2" y="269">1:0.5</text>
</g>
<text font-size="2.7" x="290.3" y="256.3">UNS C36000 H02 BRASS</text>
<g font-size="2.1">
<text x="208.1" y="15.6">THIS DOCUMENT CONTAINS PROPRIETARY AND CONFIDENTIAL INFORMATION</text>
<text x="208.1" y="18.2">OF CONTROL DEVICES LLC AND MUST BE USED STRICTLY IN ACCORDANCE</text>
<text x="208.1" y="20.8">WITH THE LIMITED PURPOSE FOR WHICH IT WAS SUBMITTED. ANY REPRO-</text>
<text x="208.1" y="23.4">DUCTION, DISCLOSURE OR USE OF THIS DOCUMENT IS EXPRESSLY PRO-</text>
<text x="208.1" y="26">HIBITED, EXCEPT AS OTHERWISE AGREED IN WRITING.</text>
<text x="346.6" y="229.4">PARTS</text>
<text x="354.3" y="229.4">LIST</text>
<text x="290.5" y="237.1">DIMENSIONS ARE IN INCHES</text>
<text x="290.6" y="234.5">UNLESS OTHERWISE SPECIFIED</text>
<text x="290.6" y="239.9">TOLERANCES ARE:</text>
<text x="362.1" y="239.8">1555 LARKIN WILLIAMS ROAD, FENTON MO 63026</text>
<text x="290.8" y="245.6">±</text>
<text x="300.6" y="245.6">.XX</text>
<text x="305.5" y="245.6">±.02</text>
<text x="314.2" y="245.6">±1°</text>
<text x="300.6" y="248.9">.XXX ±.005</text>
<text x="291.2" y="267.1">DO NOT SCALE DRAWING</text>
</g>
<g font-size="1.8">
<text x="361" y="11.5">REVISIONS</text>
<text x="290.6" y="224.1">ITEM</text>
<text x="290.8" y="225.7">NO.</text>
<text x="302.7" y="225.9">IDENTIFYING NO.</text>
<text x="305.4" y="223.9">PART</text>
<text x="311.4" y="223.9">OR</text>
<text x="350.8" y="226">OR DESCRIPTION</text>
<text x="350.9" y="224.1">NOMENCLATURE</text>
<text x="390.5" y="226.3">SPECIFICATION</text>
<text x="392.9" y="224.2">MATERIAL</text>
<text x="409.2" y="226.2">REQD</text>
<text x="410" y="224.1">QTY</text>
<text x="325" y="236.9">DO NOT MANUALLY UPDATE</text>
<text x="325.2" y="234.1">CAD GENERATED DRAWING,</text>
<text x="289.9" y="242.7">FRACTIONS</text>
<text x="301.2" y="242.7">DECIMALS</text>
<text x="311.6" y="242.7">ANGLES</text>
<text x="322.2" y="244.3">DRAWN</text>
<text x="325.2" y="241.6">APPROVALS</text>
<text x="344.5" y="241.4">DATE</text>
<text x="322.1" y="249.8">CHECKED</text>
<text x="289.5" y="252.6">MATERIAL</text>
<text x="322.1" y="255.1">RESP ENG</text>
<text x="289.5" y="259.3">FINISH</text>
<text x="322.2" y="260.5">MFG ENG</text>
<text x="354.3" y="261.8">SIZE</text>
<text x="358.9" y="261.7">DWG. NO.</text>
<text x="409.6" y="261.8">REV.</text>
<text x="322.2" y="266">MASS</text>
<text x="336.2" y="269">LBS</text>
<text x="355.1" y="268.2">SCALE</text>
<text x="400.5" y="268.1">SHEET 1</text>
<text x="408.2" y="268.1">OF</text>
<text x="411.8" y="268.1">1</text>
</g>
</svg>
